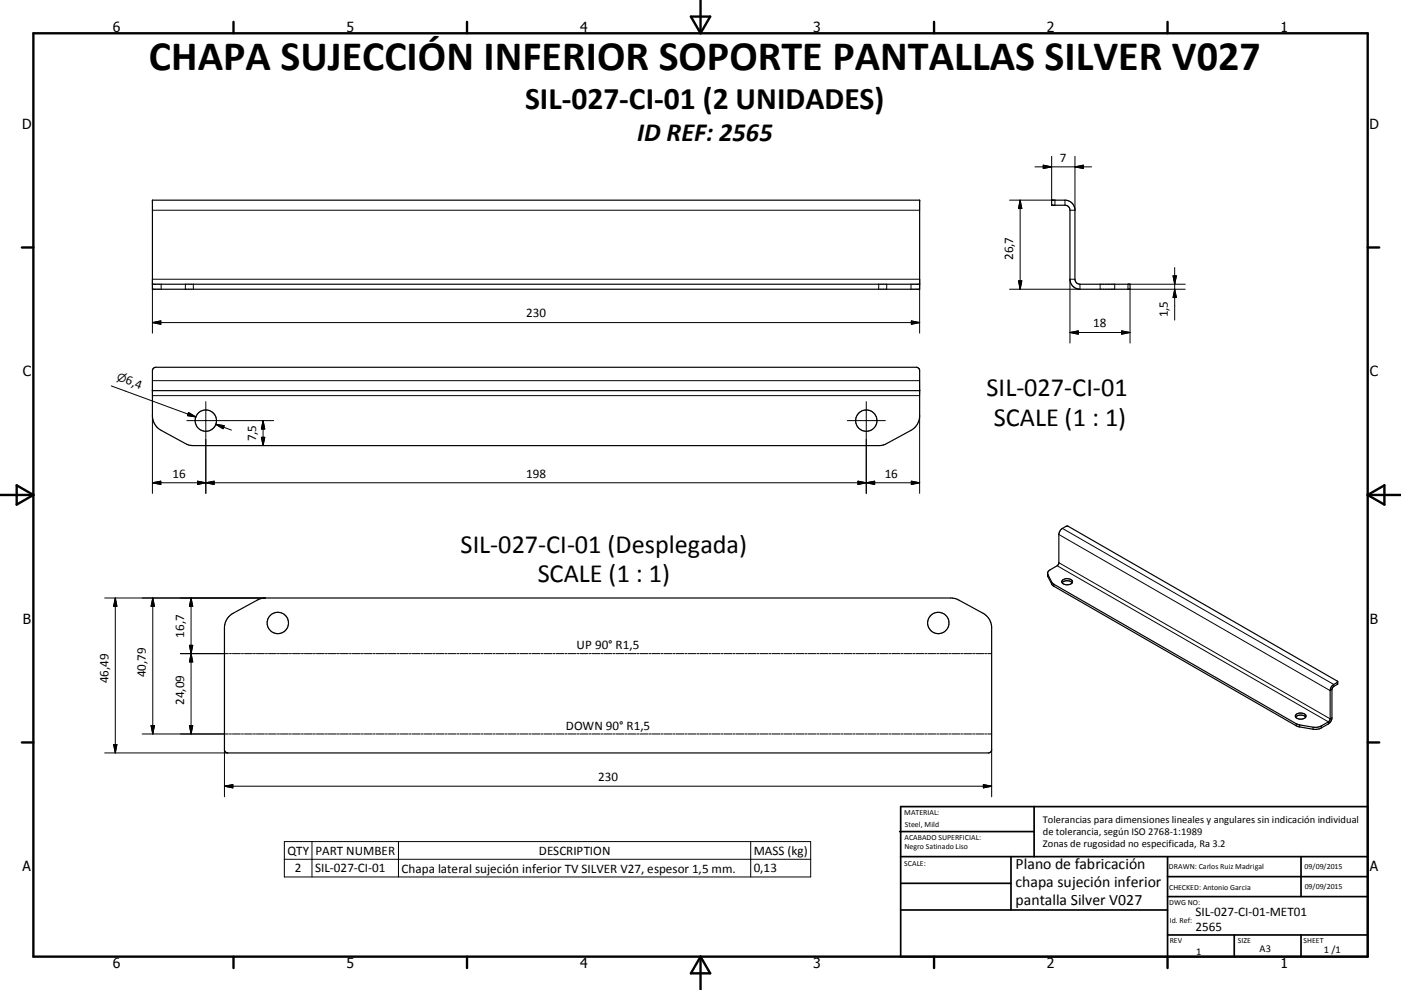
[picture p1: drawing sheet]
<svg xmlns="http://www.w3.org/2000/svg" width="420mm" height="297mm" viewBox="0 0 420 297" stroke-linecap="round" stroke-linejoin="round" font-family="sans-serif">
<g fill="none" stroke="#000" stroke-width=".36">
<path d="M45.7 60h230v26.8h-230zM315.3 60h4a2.99 2.99 0 0 1 3 3.1v20.7a1.52 1.52 0 0 0 1.5 1.5h15v1.5h-15a3 3 0 0 1-3-3v-20.7a1.47 1.47 0 0 0-1.5-1.5h-4zM45.7 85.3h230M45.7 117.2h230M45.9 110.6l.8-.4h228l.8 .4 .2 .6v13.5a4.9 4.9 0 0 1-2.6 4.4l-7.7 4.2-2 .4h-205.4l-2-.4-7.7-4.2a5 5 0 0 1-2.6-4.4v-13.5zM314.1 172l.1 1 1.2 2.5 .6 .4 72.6 41.8 .8 .3 5 .8 1.4-.2 2.5-1.4a2.27 2.27 0 0 0 1-1.9l.1-8.6 .3-.6 1.4-.9-.2-.9-80.6-46.4h-.6l-1.2 .6a2.48 2.48 0 0 0-1 1.9l-.1 8.8-.5 .5-2.3 1.4-.5 .9 1.2 2.7 .5 .5 72.8 41.9 .8 .3 5.4 .8 1-.3 2.6-1.4 .4-.8v-8.5a2.28 2.28 0 0 1 1.1-1.9l1.2-.7M318.4 174.8a2.17 2.17 0 0 1 3 0M318.5 174.1a2.04 2.04 0 0 1 3 .4 1.81 1.81 0 0 1-3.2 0zM68.6 185l1.3-1 7.3-4 .9-.4 1.5-.2h205.4l2 .4 7.7 4.2a4.9 4.9 0 0 1 2.6 4.4v36.5l-.2 .6-.6 .4h-228.2l-.8-.4-.2-.6v-36.5l.4-2.1zM388.5 215.1a2.12 2.12 0 0 1 3 0M391.5 215.1a1 1 0 0 0-1.3-1.2 1.28 1.28 0 0 0-1.8 1.1l.1 .1M391.5 215.1a2.14 2.14 0 0 1-3 0"/>
<circle cx="61.7" cy="126.2" r="3.2"/>
<circle cx="259.7" cy="126.2" r="3.2"/>
<circle cx="83.3" cy="186.9" r="3.2"/>
<circle cx="281.3" cy="186.9" r="3.2"/>
</g>
<g fill="none" stroke="#000" stroke-width=".3">
<path d="M310.3 50.1h17M312.8 49.6l2.5 .5-2.5 .5zM315.3 46.9v13.1M322.3 46.9v16.2h-1.5M322.3 50.1l2.5-.5v1zM45.7 63.1h230M302.7 60h13.6v1.6M305.8 60v26.8M305.8 60l.6 2.6h-1zM319.3 60v1.6M45.7 100v-16.2h230v16.2M45.7 96.8h230"/>
<path d="M45.7 96.8l2.5-.5v1zM48.3 85.3v1.5M55.6 85.3v1.5M58 85.3v1.5M263.4 85.3v1.5M265.8 85.3v1.5M273.1 85.3v1.5M273.2 96.3l2.5 .5-2.5 .5zM305.4 84.3h1l-.6 2.5zM320.8 99.8h18M320.8 99.8l2.5-.5v1zM322.3 83.8h-1.5v19.1"/>
<path d="M323.8 85.3v1.5h-21.1M329.8 85.3v1.5M334.2 85.3v1.5M336.3 99.3l2.5 .5-2.5 .5zM338.8 86.8v16.1M351.7 82.8h1l-.5 2.5zM352.2 80.3v15.7M352.2 86.8l.5 2.5h-1zM355.4 85.3h-17.2v1.5h17.2M33.4 115.8l25.3 9.3M45.7 118.7h230M45.7 114.2h230"/>
<path d="M45.7 124.7v23.3M56 126.2h26M56.3 124.2l2.4 .9M56.5 123.8l2.2 1.3-2.5-.4zM61.7 120.5v27.5M64.7 127.3l4.7 1.7M64.7 127.3l2.5 .4-.3 .9zM78.4 131.2h1l-.5 2.5zM78.9 126.2v7.5M78.9 126.2l.5 2.5h-1zM254 126.2h11.4M259.7 120.5v27.5"/>
<path d="M275.7 124.7v23.3M45.7 144.8l2.5-.4v.9zM45.7 144.8h230M59.2 144.4l2.5 .4-2.5 .5zM61.7 144.8l2.5-.4v.9zM257.2 144.4l2.5 .4-2.5 .5zM259.7 144.8l2.5-.4v.9zM273.2 144.4l2.5 .4-2.5 .5zM318.5 158.5l81.4 46.8v.7M31.4 179.4h48.2M34.6 179.4l.5 2.5h-1zM34.6 179.4v46.5"/>
<path d="M45.8 179.4l.5 2.5h-1zM45.8 179.4v40.8M57.3 179.4v40.8M57.3 179.4l.5 2.5h-1zM314.2 172.4v.6M315.3 174.7v.6M316 175.3v.6M316.9 169.7l81.4 46.9v.6M317.5 168.8l81.3 46.9 .5-.4M317.5 160.4l81.3 46.8 .5-.3M54.1 196.1h14.4M56.8 193.6h1l-.5 2.5z"/>
<path d="M57.3 196.1l.5 2.5h-1zM68.8 196.1h.6M69.7 196.1h2.4M72.4 196.1h.6M73.3 196.1h2.4M76 196.1h.6M76.9 196.1h2.4M79.6 196.1h.6M80.5 196.1h2.4M83.2 196.1h.6M84.1 196.1h2.4M86.7 196.1h.7"/>
<path d="M87.7 196.1h2.3M90.4 196.1h.6M91.2 196.1h2.5M93.9 196.1h.6M94.9 196.1h2.3M97.5 196.1h.7M98.4 196.1h2.4M101.1 196.1h.6M102 196.1h2.4M104.7 196.1h.6M105.6 196.1h2.4M108.3 196.1h.6"/>
<path d="M109.2 196.1h2.4M111.9 196.1h.6M112.8 196.1h2.4M115.5 196.1h.6M116.4 196.1h2.4M119.1 196.1h.6M120 196.1h2.4M122.7 196.1h.6M123.6 196.1h2.4M126.3 196.1h.6M127.2 196.1h2.4M129.9 196.1h.6"/>
<path d="M130.8 196.1h2.4M133.5 196.1h.6M134.4 196.1h2.4M137.1 196.1h.6M138 196.1h2.4M140.7 196.1h.6M141.6 196.1h2.4M144.3 196.1h.6M145.2 196.1h2.4M147.9 196.1h.6M148.8 196.1h2.3M151.4 196.1h.7"/>
<path d="M152.4 196.1h2.3M155.1 196.1h.5M155.9 196.1h2.4M158.6 196.1h.6M159.5 196.1h2.4M162.2 196.1h.6M163.1 196.1h2.4M165.8 196.1h.6M166.7 196.1h2.4M169.4 196.1h.6M170.3 196.1h2.4M173 196.1h.6"/>
<path d="M173.9 196.1h2.4M176.6 196.1h.6M177.5 196.1h2.4M180.2 196.1h.6M181.1 196.1h2.4M183.8 196.1h.6M184.7 196.1h2.4M187.4 196.1h.6M188.3 196.1h2.4M191 196.1h.6M191.9 196.1h2.4M194.6 196.1h.6"/>
<path d="M195.5 196.1h2.4M198.2 196.1h.6M199.1 196.1h2.4M201.8 196.1h.6M202.7 196.1h2.4M205.4 196.1h.6M206.3 196.1h2.4M209 196.1h.6M209.8 196.1h2.5M212.5 196.1h.6M213.5 196.1h2.3M216.1 196.1h.7"/>
<path d="M217 196.1h2.5M219.7 196.1h.6M220.6 196.1h2.4M223.3 196.1h.6M224.2 196.1h2.4M226.9 196.1h.6M227.8 196.1h2.4M230.5 196.1h.6M231.4 196.1h2.4M234.1 196.1h.6M235 196.1h2.4M237.7 196.1h.6"/>
<path d="M238.6 196.1h2.4M241.3 196.1h.6M242.2 196.1h2.4M244.9 196.1h.6M245.8 196.1h2.4M248.5 196.1h.6M249.4 196.1h2.4M252.1 196.1h.6M253 196.1h2.4M255.7 196.1h.6M256.6 196.1h2.4M259.3 196.1h.6"/>
<path d="M260.2 196.1h2.4M262.9 196.1h.6M263.8 196.1h2.4M266.5 196.1h.6M267.4 196.1h2.3M270.1 196.1h.6M271 196.1h2.4M273.7 196.1h.5M274.5 196.1h2.4M277.2 196.1h.6M278.2 196.1h2.3M280.8 196.1h.6"/>
<path d="M281.7 196.1h2.4M284.4 196.1h.6M285.3 196.1h2.4M288 196.1h.6M288.9 196.1h2.4M291.6 196.1h.6M292.5 196.1h2.4M295.2 196.1h.6M296.1 196.1h1.2M45.3 217.7h1l-.5 2.5zM56.8 217.7h1l-.5 2.5zM388.6 217.1v.6"/>
<path d="M389.7 217.5v.6M393.7 218.2v.6M396.1 217.8v.6M400.9 204.7v.6M31.4 225.9h36.9M34.1 223.4h1l-.5 2.5zM42.6 220.2h25.9M67.3 235.9h230M67.3 235.9l2.5-.5v1zM67.3 224.9v14.1M68.8 220.2h.6M69.7 220.2h2.4"/>
<path d="M72.4 220.2h.6M73.3 220.2h2.4M76 220.2h.6M76.9 220.2h2.4M79.6 220.2h.6M80.5 220.2h2.4M83.2 220.2h.6M84.1 220.2h2.4M86.7 220.2h.7M87.7 220.2h2.3M90.4 220.2h.6M91.2 220.2h2.5"/>
<path d="M93.9 220.2h.6M94.9 220.2h2.3M97.5 220.2h.7M98.4 220.2h2.4M101.1 220.2h.6M102 220.2h2.4M104.7 220.2h.6M105.6 220.2h2.4M108.3 220.2h.6M109.2 220.2h2.4M111.9 220.2h.6M112.8 220.2h2.4"/>
<path d="M115.5 220.2h.6M116.4 220.2h2.4M119.1 220.2h.6M120 220.2h2.4M122.7 220.2h.6M123.6 220.2h2.4M126.3 220.2h.6M127.2 220.2h2.4M129.9 220.2h.6M130.8 220.2h2.4M133.5 220.2h.6M134.4 220.2h2.4"/>
<path d="M137.1 220.2h.6M138 220.2h2.4M140.7 220.2h.6M141.6 220.2h2.4M144.3 220.2h.6M145.2 220.2h2.4M147.9 220.2h.6M148.8 220.2h2.3M151.4 220.2h.7M152.4 220.2h2.3M155.1 220.2h.5M155.9 220.2h2.4"/>
<path d="M158.6 220.2h.6M159.5 220.2h2.4M162.2 220.2h.6M163.1 220.2h2.4M165.8 220.2h.6M166.7 220.2h2.4M169.4 220.2h.6M170.3 220.2h2.4M173 220.2h.6M173.9 220.2h2.4M176.6 220.2h.6M177.5 220.2h2.4"/>
<path d="M180.2 220.2h.6M181.1 220.2h2.4M183.8 220.2h.6M184.7 220.2h2.4M187.4 220.2h.6M188.3 220.2h2.4M191 220.2h.6M191.9 220.2h2.4M194.6 220.2h.6M195.5 220.2h2.4M198.2 220.2h.6M199.1 220.2h2.4"/>
<path d="M201.8 220.2h.6M202.7 220.2h2.4M205.4 220.2h.6M206.3 220.2h2.4M209 220.2h.6M209.8 220.2h2.5M212.5 220.2h.6M213.5 220.2h2.3M216.1 220.2h.7M217 220.2h2.5M219.7 220.2h.6M220.6 220.2h2.4"/>
<path d="M223.3 220.2h.6M224.2 220.2h2.4M226.9 220.2h.6M227.8 220.2h2.4M230.5 220.2h.6M231.4 220.2h2.4M234.1 220.2h.6M235 220.2h2.4M237.7 220.2h.6M238.6 220.2h2.4M241.3 220.2h.6M242.2 220.2h2.4"/>
<path d="M244.9 220.2h.6M245.8 220.2h2.4M248.5 220.2h.6M249.4 220.2h2.4M252.1 220.2h.6M253 220.2h2.4M255.7 220.2h.6M256.6 220.2h2.4M259.3 220.2h.6M260.2 220.2h2.4M262.9 220.2h.6M263.8 220.2h2.4"/>
<path d="M266.5 220.2h.6M267.4 220.2h2.3M270.1 220.2h.6M271 220.2h2.4M273.7 220.2h.5M274.5 220.2h2.4M277.2 220.2h.6M278.2 220.2h2.3M280.8 220.2h.6M281.7 220.2h2.4M284.4 220.2h.6M285.3 220.2h2.4"/>
<path d="M288 220.2h.6M288.9 220.2h2.4M291.6 220.2h.6M292.5 220.2h2.4M294.8 235.4l2.5 .5-2.5 .5zM295.2 220.2h.6M296.1 220.2h1.2M297.3 224.9v14.1M85.2 252.5h157.9v10.6h-157.9zM85.2 257.8h157.9M93.5 252.5v10.6M119.5 252.5v10.6"/>
<path d="M225.1 252.5v10.6"/>
</g>
<g fill="#000">
<circle cx="315.3" cy="60" r=".18"/>
<circle cx="315.3" cy="61.6" r=".18"/>
</g>
<g fill="none" stroke="#000" stroke-width=".71">
<path d="M10 10h400v277h-400zM70 6.6v3.4M140 6.6v3.4M207.1 5h5.8l-2.9 5zM210 0v10M280 6.6v3.4M350 6.6v3.4M6.6 74.2h3.4M410 74.2h3.5M0 148.5h10M5 145.6l5 2.9-5 2.9zM410 148.5h10.1"/>
<path d="M410 148.5l5.1-2.9v5.8zM6.6 222.7h3.4M410 222.7h3.5M70 287v3.4M140 287v3.4M210 287v10M210 287l2.9 5h-5.8zM280 287v3.4M350 287v3.4"/>
</g>
<g fill="none" stroke="#000" stroke-width=".51">
<path d="M269.7 249.5h40.3M270 242h140v45h-140zM270 257h140M303.1 257v16M310 242v15M350 257v30M390.1 257v12M270 265h33.1M270 273h80M350 269h60M350 263h60M350 280.5h60"/>
<path d="M370 280.5v6.5M390.1 280.5v6.5"/>
</g>
<g fill="#000" stroke="#000" stroke-width=".3">
<path d="M312.8 49.6l2.5 .5-2.5 .5zM322.3 50.1l2.5-.5v1zM305.8 60l.6 2.6h-1zM45.7 96.8l2.5-.5v1zM273.2 96.3l2.5 .5-2.5 .5zM305.4 84.3h1l-.6 2.5zM320.8 99.8l2.5-.5v1zM351.7 82.8h1l-.5 2.5zM352.2 86.8l.5 2.5h-1zM336.3 99.3l2.5 .5-2.5 .5zM56.5 123.8l2.2 1.3-2.5-.4zM64.7 127.3l2.5 .4-.3 .9z"/>
<path d="M78.4 131.2h1l-.5 2.5zM78.9 126.2l.5 2.5h-1zM45.7 144.8l2.5-.4v.9zM59.2 144.4l2.5 .4-2.5 .5zM61.7 144.8l2.5-.4v.9zM257.2 144.4l2.5 .4-2.5 .5zM259.7 144.8l2.5-.4v.9zM273.2 144.4l2.5 .4-2.5 .5zM34.6 179.4l.5 2.5h-1zM45.8 179.4l.5 2.5h-1zM56.8 193.6h1l-.5 2.5zM57.3 179.4l.5 2.5h-1z"/>
<path d="M57.3 196.1l.5 2.5h-1zM45.3 217.7h1l-.5 2.5zM56.8 217.7h1l-.5 2.5zM34.1 223.4h1l-.5 2.5zM67.3 235.9l2.5-.5v1zM294.8 235.4l2.5 .5-2.5 .5z"/>
</g>
<text font-size="12.6" x="44.6" y="21.1">CHAPA SUJECCIÓN INFERIOR SOPORTE PANTALLAS SILVER V027</text>
<text font-size="9.4" x="157.5" y="32.9">SIL-027-CI-01 (2 UNIDADES)</text>
<g font-size="7.9">
<text x="191" y="42.3">ID REF: 2565</text>
<text x="295.7" y="118.7">SIL-027-CI-01</text>
<text x="297.9" y="127.7">SCALE (1 : 1)</text>
<text x="138.1" y="165.8">SIL-027-CI-01 (Desplegada)</text>
<text x="161.2" y="174.8">SCALE (1 : 1)</text>
</g>
<g font-size="4.7">
<text x="304.5" y="260.9">Plano de fabricación</text>
<text x="304.5" y="266.2">chapa sujeción inferior</text>
<text x="304.5" y="271.6">pantalla Silver V027</text>
</g>
<g font-size="4.2">
<text x="33.9" y="9.6">6</text>
<text x="103.9" y="9.6">5</text>
<text x="173.9" y="9.6">4</text>
<text x="243.8" y="9.6">3</text>
<text x="313.9" y="9.6">2</text>
<text x="383.9" y="9.6">1</text>
<text x="6.7" y="38.7">D</text>
<text x="410.5" y="38.7">D</text>
<text x="6.9" y="112.9">C</text>
<text x="410.7" y="112.9">C</text>
<text x="6.9" y="187.1">B</text>
<text x="410.7" y="187.1">B</text>
<text x="6.8" y="261.4">A</text>
<text x="410.7" y="261.4">A</text>
<text x="33.9" y="290.4">6</text>
<text x="103.9" y="290.4">5</text>
<text x="173.9" y="290.4">4</text>
<text x="243.8" y="290.4">3</text>
<text x="313.9" y="290.4">2</text>
<text x="383.9" y="290.4">1</text>
</g>
<g font-size="3.9">
<text x="317.8" y="48.5">7</text>
<text x="303.8" y="78" transform="rotate(-90 303.8 78)">26,7</text>
<text x="157.7" y="95.2">230</text>
<text x="350.1" y="95.2" transform="rotate(-90 350.1 95.2)">1,5</text>
<text x="327.7" y="98.2">18</text>
<text x="37.4" y="115" transform="rotate(20 37.4 115)">6,4</text>
<text x="76.8" y="132.4" transform="rotate(-90 76.8 132.4)">7,5</text>
<text x="51.7" y="143.3">16</text>
<text x="157.7" y="143.3">198</text>
<text x="265.3" y="143.3">16</text>
<text x="55.2" y="191.3" transform="rotate(-90 55.2 191.3)">16,7</text>
<text x="172.9" y="194.8">UP 90° R1,5</text>
<text x="43.7" y="203.2" transform="rotate(-90 43.7 203.2)">40,79</text>
<text x="32.5" y="205" transform="rotate(-90 32.5 205)">46,49</text>
<text x="55.2" y="211.5" transform="rotate(-90 55.2 211.5)">24,09</text>
<text x="169.7" y="218.9">DOWN 90° R1,5</text>
<text x="179.3" y="234.4">230</text>
<text x="86.2" y="256.4">QTY</text>
<text x="94.6" y="256.4">PART NUMBER</text>
<text x="161.5" y="256.4">DESCRIPTION</text>
<text x="226" y="256.5">MASS (kg)</text>
<text x="88.4" y="261.7">2</text>
<text x="94.5" y="261.7">SIL-027-CI-01</text>
<text x="120.4" y="261.8">Chapa lateral sujeción inferior TV SILVER V27, espesor 1,5 mm.</text>
<text x="226" y="261.7">0,13</text>
<text x="358.4" y="274.9">SIL-027-CI-01-MET01</text>
<text x="358.4" y="279.4">2565</text>
</g>
<text font-size="3.3" x="34.8" y="114" transform="rotate(20 34.8 114)">⌀</text>
<g font-size="3.1">
<text x="312.7" y="246.8">Tolerancias para dimensiones lineales y angulares sin indicación individual</text>
<text x="312.7" y="250.4">de tolerancia, según ISO 2768-1:1989</text>
<text x="312.7" y="254">Zonas de rugosidad no especificada, Ra 3.2</text>
<text x="358.6" y="286.5">1</text>
<text x="377.6" y="285.6">A3</text>
<text x="396.9" y="285.9">1 /1</text>
</g>
<g font-size="2.4">
<text x="271.1" y="244.4">MATERIAL:</text>
<text x="271.2" y="252">ACABADO SUPERFICIAL:</text>
<text x="271.3" y="248">Steel, Mild</text>
<text x="271.2" y="254.7">Negro Satinado Liso</text>
<text x="271.1" y="259.7">SCALE:</text>
<text x="350.4" y="260.8">DRAWN: Carlos Ruiz Madrigal</text>
<text x="391.1" y="260.6">09/09/2015</text>
<text x="350.5" y="267">CHECKED: Antonio Garcia</text>
<text x="391.2" y="266.7">09/09/2015</text>
<text x="350.5" y="271.4">DWG NO:</text>
<text x="350.7" y="276.9">Id. Ref:</text>
<text x="350.7" y="282.8">REV</text>
<text x="371.1" y="282.9">SIZE</text>
<text x="390.8" y="283">SHEET</text>
</g>
</svg>
